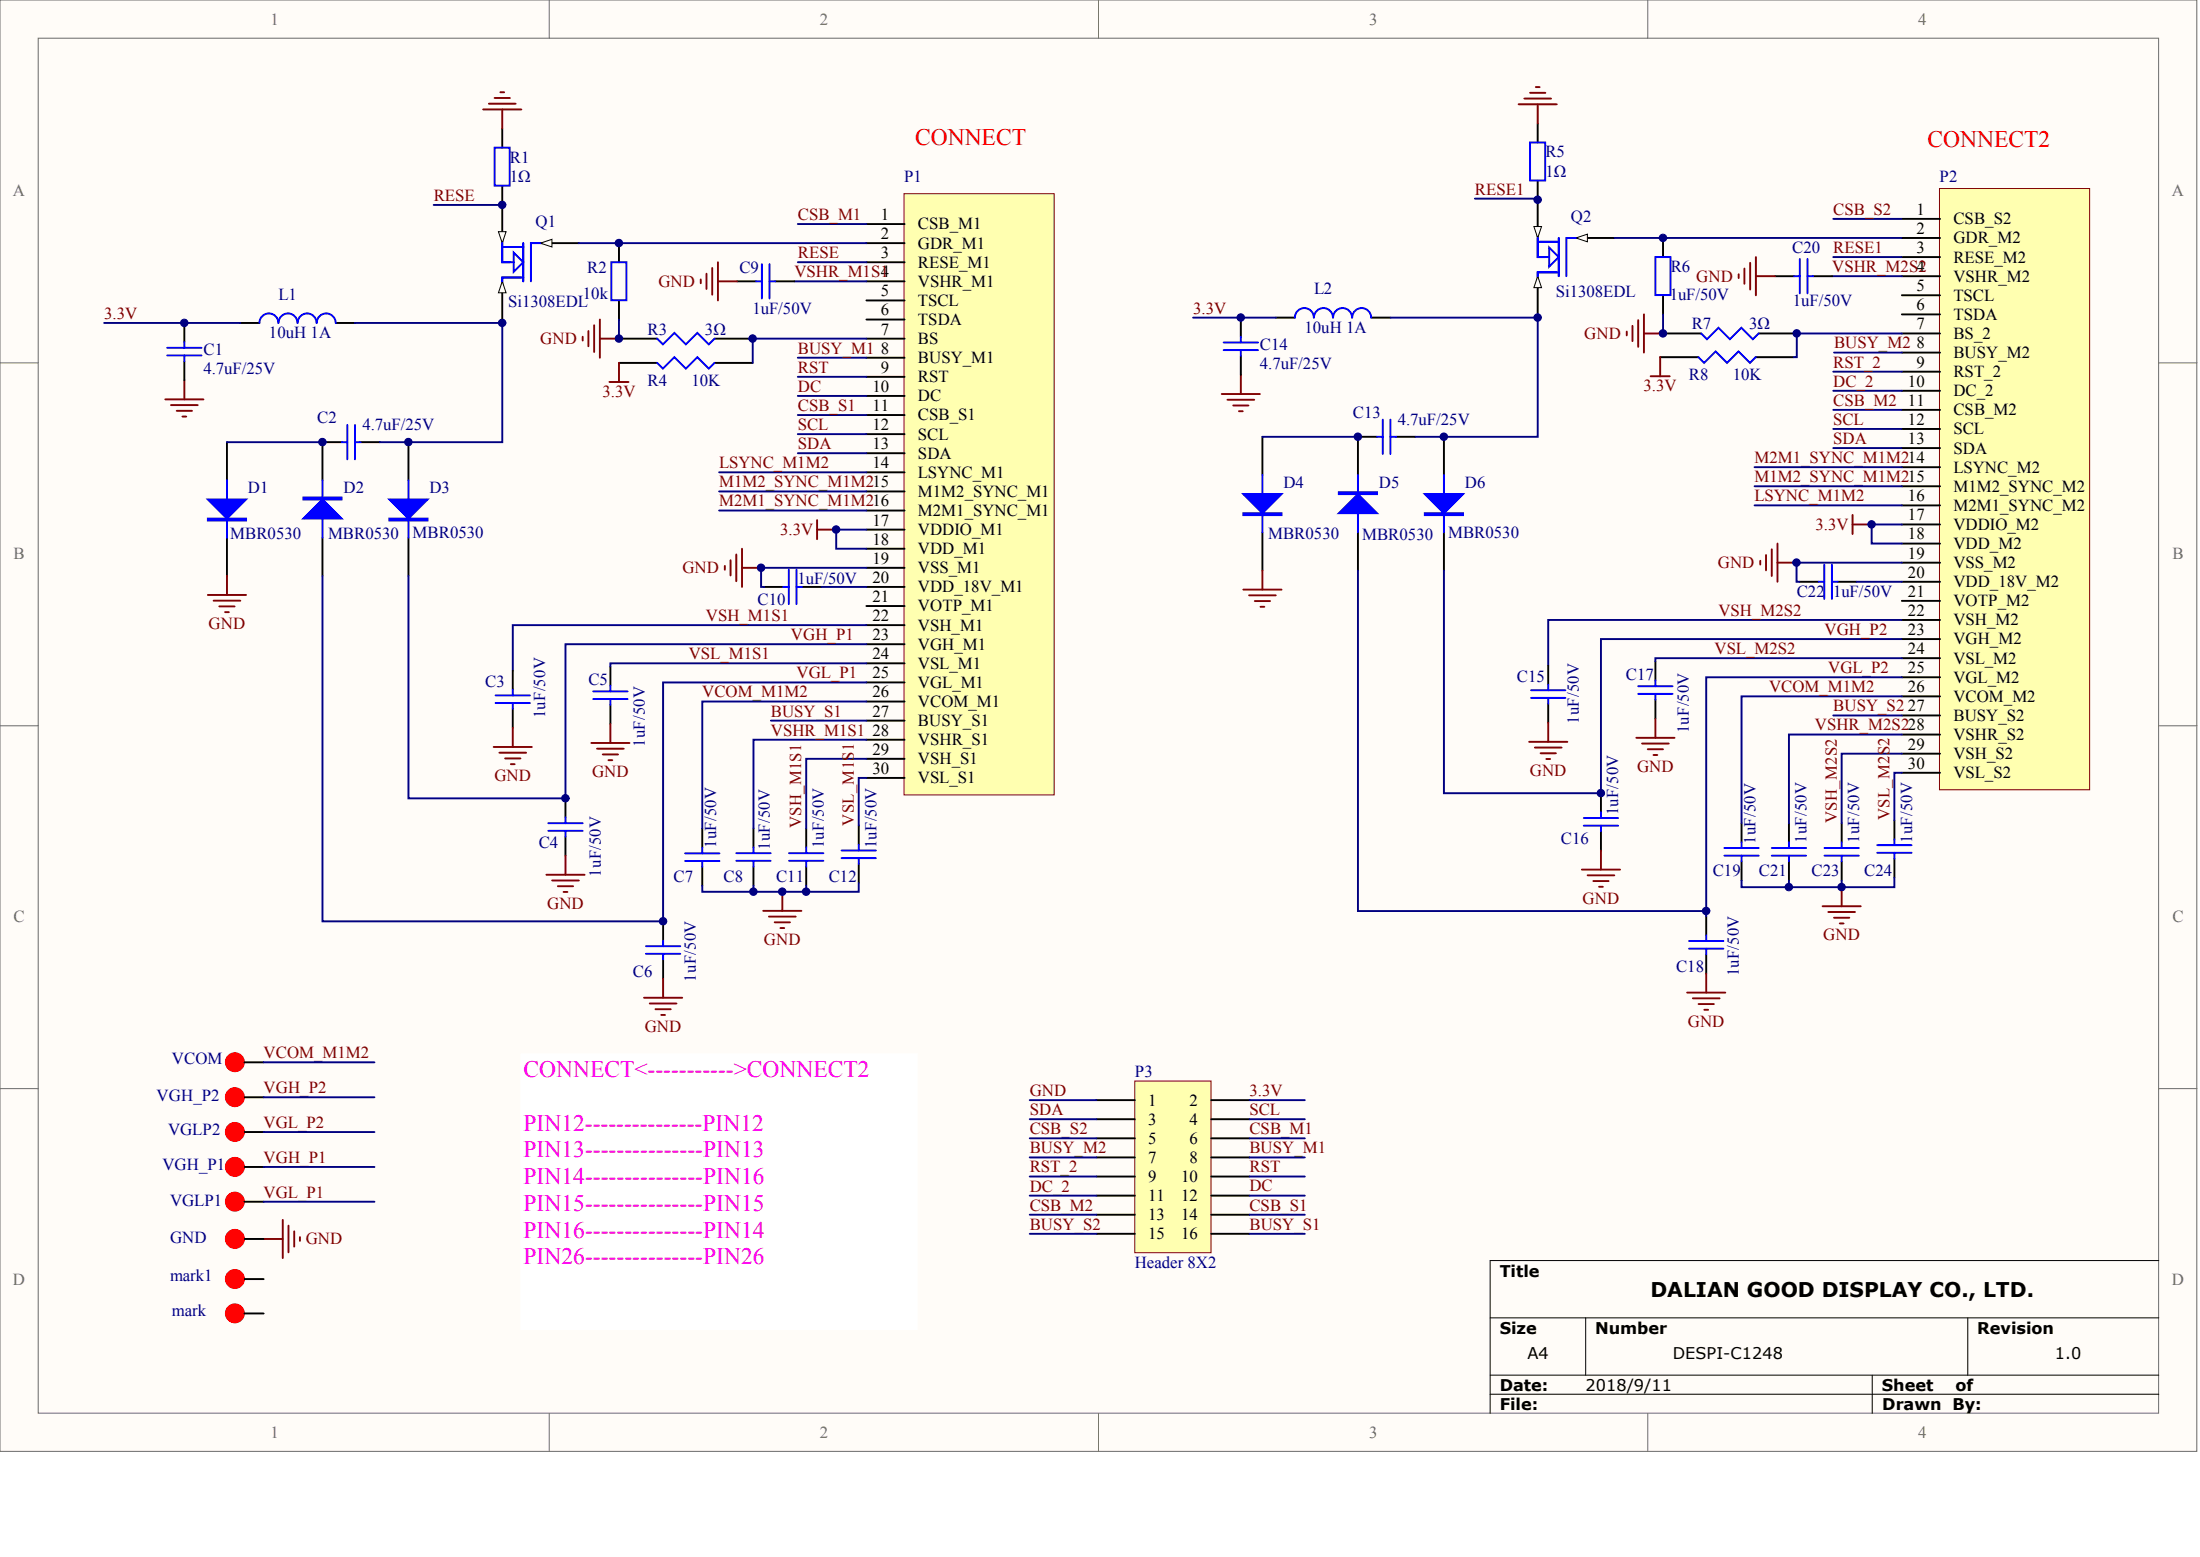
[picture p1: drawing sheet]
<svg xmlns="http://www.w3.org/2000/svg" width="840mm" height="594mm" viewBox="0 0 840 594" stroke-linecap="round" stroke-linejoin="round" font-family="sans-serif">
<g fill="#fffcf8" stroke="#696969" stroke-width=".38">
<path d="M0 0h838.4v553.8h-838.4z"/>
<path d="M14.6 14.6h809.2v524.6h-809.2z"/>
</g>
<path d="M209.6 0v14.6M419.2 0v14.6M628.9 0v14.6M0 138.5h14.6M823.9 138.5h14.6M0 276.9h14.6M823.9 276.9h14.6M0 415.4h14.6M823.9 415.4h14.6M209.6 539.3v14.5M419.2 539.3v14.5M628.9 539.3v14.5" fill="none" stroke="#696969" stroke-width=".38"/>
<path d="M823.9 481h-255.2v58.3M568.7 502.8h255.2M605.2 502.8v21.9M751 502.8v21.9M568.7 524.7h255.2M568.7 532h255.2M714.5 524.7v14.6" fill="none" stroke="#000" stroke-width=".38"/>
<path d="M345 73.9h57.3v229.4h-57.3z" fill="#ffffb0" stroke="#800000" stroke-width=".38"/>
<g fill="none" stroke="#000" stroke-width=".73">
<path d="M330.6 85.5h14.6M330.6 92.8h14.6M330.6 100.1h14.6M330.6 107.3h14.6M330.6 114.6h14.6M330.6 121.9h14.6M330.6 129.2h14.6M330.6 136.5h14.6M330.6 143.8h14.6M330.6 151.1h14.6M330.6 158.4h14.6M330.6 165.6h14.6"/>
<path d="M330.6 172.9h14.6M330.6 180.2h14.6M330.6 187.5h14.6M330.6 194.8h14.6M330.6 202.1h14.6M330.6 209.4h14.6M330.6 216.7h14.6M330.6 223.9h14.6M330.6 231.2h14.6M330.6 238.5h14.6M330.6 245.8h14.6M330.6 253.1h14.6"/>
<path d="M330.6 260.4h14.6M330.6 267.7h14.6M330.6 275h14.6M330.6 282.2h14.6M330.6 289.5h14.6M330.6 296.8h14.6"/>
</g>
<path d="M740.2 71.9h57.3v229.4h-57.3z" fill="#ffffb0" stroke="#800000" stroke-width=".38"/>
<g fill="none" stroke="#000" stroke-width=".73">
<path d="M206.3 92.8h14.5M725.8 83.5h14.6M725.8 90.8h14.6M725.8 98.1h14.6M725.8 105.4h14.6M725.8 112.7h14.6M725.8 120h14.6M725.8 127.2h14.6M725.8 134.5h14.6M725.8 141.8h14.6M725.8 149.1h14.6M725.8 156.4h14.6"/>
<path d="M725.8 163.7h14.6M725.8 171h14.6M725.8 178.3h14.6M725.8 185.5h14.6M725.8 192.8h14.6M725.8 200.1h14.6M725.8 207.4h14.6M725.8 214.7h14.6M725.8 222h14.6M725.8 229.3h14.6M725.8 236.6h14.6M725.8 243.8h14.6"/>
<path d="M725.8 251.1h14.6M725.8 258.4h14.6M725.8 265.7h14.6M725.8 273h14.6M725.8 280.3h14.6M725.8 287.6h14.6M725.8 294.9h14.6"/>
</g>
<path d="M206.3 92.8l4.3-1.5v2.9z" fill="#fffcf8" stroke="#000" stroke-width=".38"/>
<path d="M191.7 107.3v14.6" fill="none" stroke="#000" stroke-width=".73"/>
<path d="M191.7 107.3l1.4 4.4h-2.9z" fill="#fffcf8" stroke="#000" stroke-width=".38"/>
<path d="M191.7 78.2v14.6" fill="none" stroke="#000" stroke-width=".73"/>
<path d="M190.2 88.4h2.9l-1.4 4.4z" fill="#fffcf8" stroke="#000" stroke-width=".38"/>
<g fill="none" stroke="#00f" stroke-width=".73">
<path d="M188.8 56.3h5.7v14.5h-5.7zM191.7 94.2h8M196.1 96.4l3.6 3.7-3.6 3.6zM199.7 92.8v14.5M206.3 92.8h-3.7v14.5M194.6 100.1h-2.9v-7.3v7.3h4.4M199 105.9h-7.3v1.4v-1.4h8M233.3 100.1h5.8v14.5h-5.8zM288.6 107.3h2.2M290.8 100.8v13.1M293.7 107.3h2.2M293.7 100.8v13.1"/>
<path d="M63.8 135.6h13.1M63.8 132.7h13.1M70.4 130.5v2.2M70.4 135.6v2.2M106.2 123.2a3.6 3.6 0 0 0-3.6-3.6 3.6 3.6 0 0 0-3.6 3.6M113.5 123.2a3.6 3.6 0 0 0-3.6-3.6 3.6 3.6 0 0 0-3.6 3.6M120.8 123.2a3.6 3.6 0 0 0-3.6-3.6 3.6 3.6 0 0 0-3.6 3.6M128.1 123.2a3.6 3.6 0 0 0-3.6-3.6 3.6 3.6 0 0 0-3.6 3.6M130.4 168.7h2.2M132.6 162.1v13.2M135.5 168.7h2.2M135.5 162.1v13.2"/>
<path d="M86.6 183.3v21.8M123.1 183.3v21.8M155.9 183.3v21.8M301 217.4v13.1M304 217.4v13.1M298.9 223.9h2.1M304 223.9h2.2M189.1 265.3h13.2M189.1 268.3h13.2M195.7 263.2v2.1M195.7 268.3v2.1M226.4 263.8h13.1"/>
<path d="M226.4 266.7h13.1M232.9 261.6v2.2M232.9 266.7v2.2M209.3 314.1h13.1M209.3 317h13.1M215.8 311.9v2.2M215.8 317v2.2M261.5 325.6h13.1M261.5 328.5h13.1M268 323.4v2.2M268 328.5v2.2M281 325.5h13.1"/>
<path d="M281 328.4h13.1M287.6 323.3v2.2M287.6 328.4v2.2M301.1 325.5h13.1M301.1 328.4h13.1M307.7 323.3v2.2M307.7 328.4v2.2M321.2 324.5h13.1M321.2 327.4h13.1M327.7 322.3v2.2M327.7 327.4v2.2M253.1 358.8v2.2"/>
<path d="M246.5 361h13.1M246.5 363.9h13.1M253.1 363.9v2.2"/>
</g>
<g fill="none" stroke="#000" stroke-width=".73">
<path d="M191.7 49v7.3M191.7 70.9v7.3M236.2 92.8v7.3M601.4 90.8h14.6M236.2 114.6v7.3M281.3 107.3h7.3M295.9 107.3h7.3M70.4 123.2v7.3M70.4 137.8v7.3M91.7 123.2h7.3M128.2 123.2h7.3M86.6 168.7v14.6"/>
<path d="M130.4 168.7h-7.3v14.6M137.7 168.7h7.2M155.9 168.7v14.6M86.6 205.1v14.6M123.1 205.1v14.6M155.9 205.1v14.6M291.6 223.9h7.3M306.2 223.9h7.2M195.7 255.9v7.3M232.9 254.3v7.3M195.7 270.4v7.3M232.9 268.9v7.3"/>
<path d="M215.8 304.6v7.3M215.8 319.2v7.3M268 316.1v7.3M287.6 316.1v7.2M307.7 316.1v7.2M327.7 315v7.3M268 330.7v7.3M287.6 330.6v7.3M307.7 330.6v7.3M327.7 329.6v7.3M253.1 351.5v7.3M253.1 366.1v7.3"/>
</g>
<g fill="none" stroke="#000080" stroke-width=".73">
<path d="M304.5 85.5h26.1M303.2 107.3h27.4M304.5 100.1h26.1M304.5 136.5h26.1M304.5 158.4h26.1M304.5 151.1h26.1M304.5 143.8h26.1M86.6 168.7h36.5M304.5 172.9h26.1M304.5 165.6h26.1M123.1 219.7v131.8h130v-91.1h77.5M155.9 219.7v84.9h59.9v-58.8h114.8"/>
<path d="M330.6 202.1h-11.5v7.3h11.5M330.6 216.7h-40.1v7.2h1.1M313.4 223.9h17.2M330.6 238.5h-134.9v17.4M330.6 253.1h-97.7v1.2M330.6 296.8h-2.9v18.2M330.6 289.5h-22.9v26.6M330.6 282.2h-43v33.9"/>
</g>
<g fill="none" stroke="#800000" stroke-width=".73">
<path d="M222.4 128.5v1.4M224.6 126.3v5.8M226.8 124.1v10.2M228.9 129.2h7.3M228.9 121.9v14.6M63.1 152.4h14.5M65.3 154.6h10.2M67.4 156.8h5.9M69.6 158.9h1.5M70.4 145.1v7.3M86.6 219.7v7.3M276.6 215.9v1.5"/>
<path d="M278.8 213.7v5.9M281 211.6v10.2M283.2 209.4v14.5M283.2 216.7h7.3M79.3 227h14.6M81.5 229.2h10.2M83.7 231.4h5.8M85.9 233.6h1.4M195.7 277.7v7.3M232.9 276.2v7.3M188.4 285h14.6M190.6 287.2h10.2"/>
<path d="M192.8 289.4h5.8M195 291.6h1.4M225.7 283.5h14.5M227.8 285.7h10.3M230 287.9h5.9M232.2 290h1.5M208.5 333.8h14.6M210.7 336h10.2M212.9 338.1h5.8M215.8 326.5v7.3M215.1 340.3h1.4M291.3 347.5h14.6"/>
<path d="M293.5 349.7h10.2M295.7 351.9h5.8M297.8 354.1h1.5M298.6 340.3v7.2M253.1 373.4v7.3M245.8 380.7h14.6M248 382.9h10.2M250.2 385.1h5.8M252.3 387.3h1.5"/>
</g>
<g fill="#00f" stroke="#00f" stroke-width=".73">
<path d="M79.3 190.6h14.6l-7.3 7.3z"/>
<path d="M115.8 197.9l7.3-7.3 7.3 7.3z"/>
<path d="M148.6 190.6h14.6l-7.3 7.3z"/>
<path d="M79.3 197.9h14.6v.7h-14.6z" fill-rule="evenodd"/>
<path d="M115.8 189.8h14.6v.8h-14.6z" fill-rule="evenodd"/>
<path d="M148.6 197.9h14.6v.7h-14.6z" fill-rule="evenodd"/>
</g>
<path d="M601.4 90.8l4.4-1.5v3z" fill="#fffcf8" stroke="#000" stroke-width=".38"/>
<path d="M586.9 105.4v14.6" fill="none" stroke="#000" stroke-width=".73"/>
<path d="M586.9 105.4l1.4 4.4h-2.9z" fill="#fffcf8" stroke="#000" stroke-width=".38"/>
<path d="M586.9 76.2v14.6" fill="none" stroke="#000" stroke-width=".73"/>
<path d="M585.4 86.4h2.9l-1.4 4.4z" fill="#fffcf8" stroke="#000" stroke-width=".38"/>
<g fill="none" stroke="#00f" stroke-width=".73">
<path d="M583.9 54.4h5.8v14.5h-5.8zM586.9 92.3h8M589.8 98.1h-2.9v-7.3v7.3h4.3M591.2 94.4l3.7 3.7-3.7 3.6zM594.9 90.8v14.6M601.4 90.8h-3.6v14.6M631.8 98.1h5.7v14.5h-5.7zM686.9 98.8v13.1M689.8 98.8v13.1M594.1 103.9h-7.2v1.5v-1.5h8M684.7 105.4h2.2M689.8 105.4h2.2"/>
<path d="M467 133.6h13.1M467 130.7h13.1M473.6 128.5v2.2M473.6 133.6v2.2M501.4 121.2a3.6 3.6 0 0 0-3.6-3.7 3.6 3.6 0 0 0-3.6 3.7M516 121.2a3.6 3.6 0 0 0-3.7-3.6 3.6 3.6 0 0 0-3.6 3.6 3.6 3.6 0 0 0-3.6-3.7 3.6 3.6 0 0 0-3.6 3.7M523.3 121.2a3.6 3.6 0 0 0-3.6-3.7 3.6 3.6 0 0 0-3.6 3.7M525.5 166.7h2.2M527.7 160.1v13.1M530.6 166.7h2.2M530.6 160.1v13.1M481.8 181.2v21.9"/>
<path d="M518.2 181.2v21.9M551.1 181.2v21.9M696.2 215.4v13.1M699.1 215.4v13.1M694 222h2.2M699.1 222h2.2M631.8 259.7v2.1M584.3 263.4h13.1M584.3 266.3h13.1M590.9 261.2v2.2M590.9 266.3v2.2M625.2 261.8h13.1"/>
<path d="M625.2 264.8h13.1M631.8 264.8v2.1M604.4 312.1h13.2M604.4 315h13.2M611 309.9v2.2M611 315v2.2M658.1 323.6h13.1M658.1 326.5h13.1M664.7 321.4v2.2M664.7 326.5v2.2M676.2 323.6h13.1M676.2 326.5h13.1"/>
<path d="M682.7 321.4v2.2M682.7 326.5v2.2M696.3 323.6h13.1M696.3 326.5h13.1M702.9 321.4v2.2M702.9 326.5v2.2M716.4 322.5h13.1M716.4 325.4h13.1M723 320.3v2.2M723 325.4v2.2M644.6 359.1h13.1M651.2 356.9v2.2"/>
<path d="M644.6 362h13.1M651.2 362v2.2"/>
</g>
<g fill="none" stroke="#000" stroke-width=".73">
<path d="M586.9 47.1v7.3M586.9 68.9v7.3M634.7 90.8v7.3M634.7 112.7v7.3M677.4 105.4h7.3M692 105.4h7.3M473.6 121.2v7.3M473.6 135.8v7.3M486.9 121.2h7.3M523.4 121.2h7.2M481.8 166.7v14.5M525.5 166.7h-7.3v14.5"/>
<path d="M532.8 166.7h7.3M551.1 166.7v14.5M481.8 203.1v14.6M518.2 203.1v14.6M551.1 203.1v14.6M686.7 222h7.3M701.3 222h7.3M590.9 253.9v7.3M631.8 252.4v7.3M590.9 268.5v7.3M631.8 266.9v7.3M611 302.6v7.3"/>
<path d="M611 317.2v7.3M664.7 314.1v7.3M682.7 314.1v7.3M702.9 314.1v7.3M723 313v7.3M664.7 328.7v7.3M682.7 328.7v7.3M702.9 328.7v7.3M723 327.6v7.3M651.2 349.6v7.3M651.2 364.2v7.2"/>
</g>
<g fill="none" stroke="#000080" stroke-width=".73">
<path d="M616 90.8h109.8M699.6 83.5h26.2M699.6 98.1h26.2M586.9 120v1.2M699.3 105.4h26.5M135.5 123.2h56.2M191.7 121.9v46.8h-46.8M455.3 121.2h31.6M699.6 156.4h26.2M699.6 149.1h26.2M699.6 141.8h26.2M481.8 166.7h36.4"/>
<path d="M669.6 178.3h56.2M699.6 171h26.2M699.6 163.7h26.2M274.4 194.8h56.2M274.4 187.5h56.2M274.4 180.2h56.2M669.6 185.5h56.2M669.6 192.8h56.2M551.1 217.7v84.9h59.9v-58.8h114.8M725.8 214.7h-40.2v7.3h1.1M725.8 200.1h-11.5v7.3h11.5M708.6 222h17.2"/>
<path d="M725.8 236.6h-134.9v17.3M725.8 251.1h-94v1.3M294.2 275h36.4M330.6 267.7h-62.6v48.4M699.6 273h26.2M725.8 265.7h-61.1v48.4M725.8 294.9h-2.8v18.1M725.8 287.6h-22.9v26.5M725.8 280.3h-43.1v33.8M268 338v2.3h19.6M327.7 336.9v3.4h-20v-2.4M664.7 336v2.5h18"/>
<path d="M723 334.9v3.6h-20.1"/>
</g>
<g fill="none" stroke="#800000" stroke-width=".73">
<path d="M186.6 39.6h10.2M188.8 37.4h5.8M191 35.2h1.4M579.6 39.8h14.5M581.8 37.6h10.2M583.9 35.4h5.9M586.1 33.2h1.5M586.9 39.8v7.3M184.4 41.8h14.6M191.7 41.8v7.2M627.4 120v14.5M620.8 126.5v1.5"/>
<path d="M623 124.3v5.9M625.2 122.1v10.2M627.4 127.2h7.3M466.3 150.3h14.5M468.4 152.5h10.3M470.6 154.7h5.9M472.8 156.9h1.5M473.6 143.1v7.2M311.8 198.4v7.3M707 196.5v7.3M311.8 202.1h7.3M481.8 217.7v7.3"/>
<path d="M671.8 214v1.4M674 211.8v5.8M676.2 209.6v10.2M678.4 207.4v14.6M678.4 214.7h7.2M707 200.1h7.3M474.5 225h14.6M476.7 227.2h10.2M478.9 229.3h5.8M481.1 231.5h1.4M590.9 275.8v7.2M631.8 274.2v7.3"/>
<path d="M583.6 283h14.6M585.8 285.2h10.2M587.9 287.4h5.9M590.1 289.6h1.5M624.5 281.5h14.6M626.7 283.7h10.2M628.9 285.9h5.8M631 288.1h1.5M603.7 331.8h14.6M605.9 334h10.2M608.1 336.2h5.8M610.3 338.4h1.4"/>
<path d="M611 324.5v7.3M702.9 338.5v7.3M695.6 345.8h14.5M697.8 348h10.2M699.9 350.2h5.9M702.1 352.3h1.5M643.9 378.7h14.6M651.2 371.4v7.3M646.1 380.9h10.2M648.2 383.1h5.9M650.4 385.3h1.5"/>
</g>
<g fill="#00f" stroke="#00f" stroke-width=".73">
<path d="M474.5 188.5h14.6l-7.3 7.3z"/>
<path d="M511 195.8l7.2-7.3 7.3 7.3z"/>
<path d="M543.8 188.5h14.5l-7.2 7.3z"/>
<path d="M474.5 195.8h14.6v.7h-14.6z" fill-rule="evenodd"/>
<path d="M511 187.8h14.5v.7h-14.5z" fill-rule="evenodd"/>
<path d="M543.8 195.8h14.5v.7h-14.5z" fill-rule="evenodd"/>
</g>
<path d="M433.1 412.5h29.1v65.5h-29.1z" fill="#ffffb0" stroke="#800000" stroke-width=".38"/>
<g fill="none" stroke="#000" stroke-width=".73">
<path d="M236.2 138.5h14.6M236.2 129.2h14.6M272.7 138.5h14.6M272.7 129.2h14.6M633.6 136.3h14.6M634.7 127.2h14.6M670 136.3h14.6M671.1 127.2h14.6M93.3 418.7h7.3M93.3 405.3h7.3M418.5 419.8h14.6M462.3 419.8h14.5"/>
<path d="M93.3 431.9h7.3M418.5 427h14.6M418.5 434.3h14.6M462.3 427h14.5M462.3 434.3h14.5M93.3 445.3h7.3M93.3 458.5h7.3M418.5 441.6h14.6M418.5 448.9h14.6M418.5 456.2h14.6M462.3 441.6h14.5M462.3 448.9h14.5"/>
<path d="M462.3 456.2h14.5M93.3 472.7h7.3M418.5 463.5h14.6M418.5 470.8h14.6M462.3 463.5h14.5M462.3 470.8h14.5M93.3 488h7.3M93.3 501.2h7.3"/>
</g>
<g fill="none" stroke="#000080" stroke-width=".73">
<path d="M165.5 78.2h26.2M562.9 75.8h24v.4M220.8 92.8h109.8M634.7 120v7.2M39.7 123.2h52M236.2 121.9v7.3M330.6 129.2h-43.3v9.3M530.6 121.2h56.3v45.5h-46.8M699.9 134.5h25.9M725.8 127.2h-40.1v9.1h-1.1M518.2 217.7v129.9h133M725.8 258.4h-74.6v91.2"/>
<path d="M287.6 337.9v2.4h20.1M682.7 336v2.5h20.2v-2.5M100.6 405.3h42.3M100.6 418.7h42.3M393 419.8h25.5M476.8 419.8h21.2M100.6 431.9h42.3M393 427h25.5M393 434.3h25.5M476.8 427h21.2M476.8 434.3h21.2M100.6 445.3h42.3"/>
<path d="M100.6 458.5h42.3M393 441.6h25.5M393 448.9h25.5M393 456.2h25.5M476.8 441.6h21.2M476.8 448.9h21.2M476.8 456.2h21.2M393 463.5h25.5M393 470.8h25.5M476.8 463.5h21.2M476.8 470.8h21.2"/>
</g>
<path d="M199 402.3h150.9v104.8h-150.9z" fill="#fff" stroke="#fff" stroke-width=".73"/>
<path d="M250.8 138.5l2.2 2.2 4.4-4.4 4.3 4.4 4.4-4.4 4.4 4.4 2.2-2.2M250.8 129.2l2.2 2.2 4.4-4.4 4.3 4.4 4.4-4.4 4.4 4.4 2.2-2.2M648.2 136.3l2.2 2.2 4.3-4.4 4.4 4.4 4.4-4.4 4.4 4.4 2.1-2.2M649.3 127.2l2.2 2.2 4.3-4.3 4.4 4.3 4.4-4.3 4.4 4.3 2.1-2.2" fill="none" stroke="#00f" stroke-width=".73"/>
<g fill="none" stroke="#800000" stroke-width=".73">
<path d="M670.1 98.1v14.6M267.4 106.6v1.5M269.6 104.4v5.9M271.8 102.2v10.2M274 107.3h7.3M274 100.1v14.5M663.6 104.7v1.4M665.7 102.5v5.8M667.9 100.3v10.2M670.1 105.4h7.3M236.2 138.5v7.3M633.6 136.3v7.3"/>
<path d="M232.6 145.8h7.3M629.9 143.6h7.3M100.6 472.7h7.3M107.9 465.5v14.5M110.1 467.6v10.2M112.3 469.8v5.9M114.5 472v1.5"/>
</g>
<g fill="#f00" stroke="#f00" stroke-width=".38">
<circle cx="89.6" cy="488" r="3.6"/>
<circle cx="89.6" cy="501.1" r="3.6"/>
<circle cx="89.6" cy="445.2" r="3.6"/>
<circle cx="89.6" cy="418.6" r="3.6"/>
<circle cx="89.6" cy="458.5" r="3.6"/>
<circle cx="89.6" cy="431.9" r="3.6"/>
<circle cx="89.6" cy="405.3" r="3.6"/>
<circle cx="89.6" cy="472.7" r="3.6"/>
</g>
<g fill="#000080" stroke="#000080" stroke-width=".38">
<circle cx="70.3" cy="123.2" r="1.42"/>
<circle cx="123" cy="168.7" r="1.42"/>
<circle cx="155.8" cy="168.7" r="1.42"/>
<circle cx="191.6" cy="123.2" r="1.42"/>
<circle cx="191.6" cy="78.2" r="1.42"/>
<circle cx="215.8" cy="304.6" r="1.42"/>
<circle cx="236.2" cy="129.2" r="1.42"/>
<circle cx="236.2" cy="92.7" r="1.42"/>
<circle cx="253" cy="351.5" r="1.42"/>
<circle cx="287.2" cy="129.2" r="1.42"/>
<circle cx="287.5" cy="340.2" r="1.42"/>
<circle cx="290.4" cy="216.6" r="1.42"/>
<circle cx="298.5" cy="340.2" r="1.42"/>
<circle cx="307.6" cy="340.2" r="1.42"/>
<circle cx="319.1" cy="202" r="1.42"/>
<circle cx="473.5" cy="121.2" r="1.42"/>
<circle cx="518.2" cy="166.6" r="1.42"/>
<circle cx="551" cy="166.6" r="1.42"/>
<circle cx="586.8" cy="121.2" r="1.42"/>
<circle cx="586.8" cy="76.2" r="1.42"/>
<circle cx="611" cy="302.6" r="1.42"/>
<circle cx="634.6" cy="127.2" r="1.42"/>
<circle cx="634.6" cy="90.8" r="1.42"/>
<circle cx="651.1" cy="347.6" r="1.42"/>
<circle cx="682.7" cy="338.5" r="1.42"/>
<circle cx="685.6" cy="214.7" r="1.42"/>
<circle cx="685.7" cy="127.2" r="1.42"/>
<circle cx="702.8" cy="338.5" r="1.42"/>
<circle cx="714.3" cy="200.1" r="1.42"/>
</g>
<g font-size="9" fill="#f00">
<text x="349.2" y="55.4">CONNECT</text>
<text x="735.7" y="56.1">CONNECT2</text>
</g>
<g font-size="9" fill="#f0f">
<text x="199.8" y="411">CONNECT&lt;-----------&gt;CONNECT2</text>
<text x="199.8" y="431.4">PIN12---------------PIN12</text>
<text x="199.8" y="441.6">PIN13---------------PIN13</text>
<text x="199.8" y="451.8">PIN14---------------PIN16</text>
<text x="199.8" y="462">PIN15---------------PIN15</text>
<text x="199.8" y="472.2">PIN16---------------PIN14</text>
<text x="199.8" y="482.4">PIN26---------------PIN26</text>
</g>
<text font-size="7.8" x="629.9" y="494.8">DALIAN GOOD DISPLAY CO., LTD.</text>
<g font-size="6.4" fill="#696969">
<text x="103.2" y="9.4">1</text>
<text x="312.9" y="9.4">2</text>
<text x="522.5" y="9.4">3</text>
<text x="732.1" y="9.4">4</text>
<text x="5" y="74.9">A</text>
<text x="828.8" y="74.9">A</text>
<text x="5.2" y="213.4">B</text>
<text x="829.1" y="213.4">B</text>
<text x="5.2" y="351.9">C</text>
<text x="829.1" y="351.9">C</text>
<text x="5" y="490.3">D</text>
<text x="828.8" y="490.3">D</text>
<text x="103.2" y="548.6">1</text>
<text x="312.9" y="548.6">2</text>
<text x="522.5" y="548.6">3</text>
<text x="732.1" y="548.6">4</text>
</g>
<g font-size="6.4" fill="#000080">
<text x="194.6" y="62.1">R1</text>
<text x="589.8" y="60.1">R5</text>
<text x="194.6" y="69.3">1Ω</text>
<text x="345" y="69.6">P1</text>
<text x="589.8" y="67.4">1Ω</text>
<text x="740.2" y="69.4">P2</text>
<text x="204.4" y="86.8">Q1</text>
<text x="599.5" y="84.8">Q2</text>
<text x="684" y="96.5">C20</text>
<text x="224.1" y="104">R2</text>
<text x="282.2" y="104.1">C9</text>
<text x="637.6" y="103.8">R6</text>
<text x="222.4" y="113.9">10k</text>
<text x="501.5" y="112.3">L2</text>
<text x="593.8" y="113.5">Si1308EDL</text>
<text x="106.3" y="114.4">L1</text>
<text x="193.9" y="117.2">Si1308EDL</text>
<text x="287.2" y="119.6">1uF/50V</text>
<text x="637.2" y="114.3">1uF/50V</text>
<text x="684.3" y="116.8">1uF/50V</text>
<text x="645.6" y="125.7">R7</text>
<text x="667.5" y="125.7">3Ω</text>
<text x="102.7" y="128.9">10uH 1A</text>
<text x="247.2" y="127.6">R3</text>
<text x="269" y="127.6">3Ω</text>
<text x="497.8" y="126.9">10uH 1A</text>
<text x="77.6" y="135.5">C1</text>
<text x="480.8" y="133.5">C14</text>
<text x="77.6" y="142.8">4.7uF/25V</text>
<text x="480.8" y="140.8">4.7uF/25V</text>
<text x="247.2" y="147.1">R4</text>
<text x="263.9" y="147.1">10K</text>
<text x="644.5" y="144.9">R8</text>
<text x="661.3" y="144.9">10K</text>
<text x="121.1" y="161.4">C2</text>
<text x="516.3" y="159.4">C13</text>
<text x="138.3" y="164.2">4.7uF/25V</text>
<text x="533.5" y="162.3">4.7uF/25V</text>
<text x="94.6" y="188.3">D1</text>
<text x="131.1" y="188.3">D2</text>
<text x="163.9" y="188.3">D3</text>
<text x="489.8" y="186.2">D4</text>
<text x="526.3" y="186.2">D5</text>
<text x="559.1" y="186.2">D6</text>
<text x="87.9" y="205.8">MBR0530</text>
<text x="125.2" y="205.8">MBR0530</text>
<text x="157.5" y="205.4">MBR0530</text>
<text x="484" y="205.8">MBR0530</text>
<text x="519.9" y="206.1">MBR0530</text>
<text x="552.7" y="205.4">MBR0530</text>
<text x="304.4" y="222.8">1uF/50V</text>
<text x="685.7" y="227.9">C22</text>
<text x="699.6" y="227.9">1uF/50V</text>
<text x="289.1" y="230.8">C10</text>
<text x="185.2" y="262.2">C3</text>
<text x="224.6" y="261.5">C5</text>
<text x="578.9" y="260">C15</text>
<text x="620.5" y="259.3">C17</text>
<text x="205.6" y="323.4">C4</text>
<text x="595.7" y="322">C16</text>
<text x="653.6" y="334.3">C19</text>
<text x="671.3" y="334.4">C21</text>
<text x="691.3" y="334.4">C23</text>
<text x="711.5" y="334.4">C24</text>
<text x="257" y="336.5">C7</text>
<text x="276.1" y="336.3">C8</text>
<text x="296.2" y="336.3">C11</text>
<text x="316.3" y="336.3">C12</text>
<text x="639.6" y="371">C18</text>
<text x="241.6" y="372.9">C6</text>
<text x="65.6" y="406.2">VCOM</text>
<text x="433.1" y="410.9">P3</text>
<text x="59.8" y="420">VGH_P2</text>
<text x="64.2" y="433.1">VGLP2</text>
<text x="62" y="446.2">VGH_P1</text>
<text x="64.9" y="460.1">VGLP1</text>
<text x="64.9" y="474.3">GND</text>
<text x="433.1" y="483.8">Header 8X2</text>
<text x="64.9" y="488.7">mark1</text>
<text x="65.6" y="502">mark</text>
</g>
<g font-size="6.4" fill="#800000">
<text x="165.5" y="76.6">RESE</text>
<text x="562.9" y="74.2">RESE1</text>
<text x="304.5" y="83.9">CSB_M1</text>
<text x="699.6" y="81.9">CSB_S2</text>
<text x="304.5" y="98.5">RESE</text>
<text x="699.6" y="96.5">RESE1</text>
<text x="303.2" y="105.8">VSHR_M1S1</text>
<text x="647.4" y="107.5">GND</text>
<text x="699.3" y="103.8">VSHR_M2S2</text>
<text x="251.2" y="109.4">GND</text>
<text x="455.3" y="119.6">3.3V</text>
<text x="39.7" y="121.7">3.3V</text>
<text x="206.2" y="131.3">GND</text>
<text x="604.6" y="129.3">GND</text>
<text x="304.5" y="134.9">BUSY_M1</text>
<text x="699.9" y="133">BUSY_M2</text>
<text x="304.5" y="142.2">RST</text>
<text x="699.6" y="140.2">RST_2</text>
<text x="304.5" y="149.5">DC</text>
<text x="627.2" y="149.3">3.3V</text>
<text x="699.6" y="147.5">DC_2</text>
<text x="229.9" y="151.5">3.3V</text>
<text x="699.6" y="154.8">CSB_M2</text>
<text x="304.5" y="156.8">CSB_S1</text>
<text x="304.5" y="164.1">SCL</text>
<text x="699.6" y="162.1">SCL</text>
<text x="304.5" y="171.4">SDA</text>
<text x="699.6" y="169.4">SDA</text>
<text x="274.4" y="178.6">LSYNC_M1M2</text>
<text x="669.6" y="176.7">M2M1_SYNC_M1M214</text>
<text x="274.4" y="185.9">M1M2_SYNC_M1M215</text>
<text x="669.6" y="184">M1M2_SYNC_M1M215</text>
<text x="669.6" y="191.3">LSYNC_M1M2</text>
<text x="274.4" y="193.2">M2M1_SYNC_M1M216</text>
<text x="692.9" y="202.2">3.3V</text>
<text x="297.7" y="204.2">3.3V</text>
<text x="260.4" y="218.7">GND</text>
<text x="655.6" y="216.8">GND</text>
<text x="269.4" y="237">VSH_M1S1</text>
<text x="655.8" y="235">VSH_M2S2</text>
<text x="79.6" y="240">GND</text>
<text x="301.8" y="244.2">VGH_P1</text>
<text x="696.3" y="242.3">VGH_P2</text>
<text x="262.9" y="251.5">VSL_M1S1</text>
<text x="654.4" y="249.6">VSL_M2S2</text>
<text x="697.7" y="256.8">VGL_P2</text>
<text x="304" y="258.8">VGL_P1</text>
<text x="268" y="266.1">VCOM_M1M2</text>
<text x="675.1" y="264.1">VCOM_M1M2</text>
<text x="294.2" y="273.4">BUSY_S1</text>
<text x="699.6" y="271.4">BUSY_S2</text>
<text x="294.2" y="280.7">VSHR_M1S1</text>
<text x="692.6" y="278.7">VSHR_M2S228</text>
<text x="188.7" y="298">GND</text>
<text x="225.9" y="296.5">GND</text>
<text x="583.9" y="296">GND</text>
<text x="624.8" y="294.5">GND</text>
<text x="208.8" y="346.8">GND</text>
<text x="604" y="344.8">GND</text>
<text x="695.9" y="358.8">GND</text>
<text x="291.6" y="360.5">GND</text>
<text x="246.1" y="393.7">GND</text>
<text x="644.2" y="391.7">GND</text>
<text x="100.6" y="403.8">VCOM_M1M2</text>
<text x="100.6" y="417.1">VGH_P2</text>
<text x="393" y="418.2">GND</text>
<text x="476.8" y="418.2">3.3V</text>
<text x="393" y="425.5">SDA</text>
<text x="476.8" y="425.5">SCL</text>
<text x="100.6" y="430.4">VGL_P2</text>
<text x="393" y="432.8">CSB_S2</text>
<text x="476.8" y="432.8">CSB_M1</text>
<text x="100.6" y="443.7">VGH_P1</text>
<text x="393" y="440.1">BUSY_M2</text>
<text x="476.8" y="440">BUSY_M1</text>
<text x="393" y="447.3">RST_2</text>
<text x="476.8" y="447.3">RST</text>
<text x="393" y="454.6">DC_2</text>
<text x="476.8" y="454.6">DC</text>
<text x="100.6" y="457">VGL_P1</text>
<text x="393" y="461.9">CSB_M2</text>
<text x="476.8" y="461.9">CSB_S1</text>
<text x="393" y="469.2">BUSY_S2</text>
<text x="476.8" y="469.2">BUSY_S1</text>
<text x="116.7" y="474.8">GND</text>
</g>
<g font-size="6.4">
<text x="336.2" y="83.9">1</text>
<text x="731.4" y="81.9">1</text>
<text x="350.3" y="87.6">CSB_M1</text>
<text x="731.4" y="89.2">2</text>
<text x="745.5" y="85.6">CSB_S2</text>
<text x="336.2" y="91.2">2</text>
<text x="350.3" y="94.8">GDR_M1</text>
<text x="745.5" y="92.9">GDR_M2</text>
<text x="336.2" y="98.5">3</text>
<text x="731.4" y="96.5">3</text>
<text x="745.5" y="100.2">RESE_M2</text>
<text x="336.2" y="105.8">4</text>
<text x="350.3" y="102.1">RESE_M1</text>
<text x="731.4" y="103.8">4</text>
<text x="745.5" y="107.5">VSHR_M2</text>
<text x="336.2" y="113.1">5</text>
<text x="350.3" y="109.4">VSHR_M1</text>
<text x="731.4" y="111.1">5</text>
<text x="350.3" y="116.7">TSCL</text>
<text x="731.4" y="118.4">6</text>
<text x="745.5" y="114.7">TSCL</text>
<text x="336.2" y="120.3">6</text>
<text x="350.3" y="124">TSDA</text>
<text x="731.4" y="125.7">7</text>
<text x="745.5" y="122">TSDA</text>
<text x="336.2" y="127.6">7</text>
<text x="350.3" y="131.3">BS</text>
<text x="745.5" y="129.3">BS_2</text>
<text x="336.2" y="134.9">8</text>
<text x="731.4" y="133">8</text>
<text x="745.5" y="136.6">BUSY_M2</text>
<text x="336.2" y="142.2">9</text>
<text x="350.3" y="138.6">BUSY_M1</text>
<text x="731.4" y="140.2">9</text>
<text x="745.5" y="143.9">RST_2</text>
<text x="333" y="149.5">10</text>
<text x="350.3" y="145.9">RST</text>
<text x="728.2" y="147.5">10</text>
<text x="350.3" y="153.1">DC</text>
<text x="728.2" y="154.8">11</text>
<text x="745.5" y="151.2">DC_2</text>
<text x="333" y="156.8">11</text>
<text x="350.3" y="160.4">CSB_S1</text>
<text x="745.5" y="158.5">CSB_M2</text>
<text x="333" y="164.1">12</text>
<text x="350.3" y="167.7">SCL</text>
<text x="728.2" y="162.1">12</text>
<text x="745.5" y="165.7">SCL</text>
<text x="333" y="171.4">13</text>
<text x="728.2" y="169.4">13</text>
<text x="745.5" y="173">SDA</text>
<text x="333" y="178.6">14</text>
<text x="350.3" y="175">SDA</text>
<text x="350.3" y="182.3">LSYNC_M1</text>
<text x="745.5" y="180.3">LSYNC_M2</text>
<text x="350.3" y="189.6">M1M2_SYNC_M1</text>
<text x="728.2" y="191.3">16</text>
<text x="745.5" y="187.6">M1M2_SYNC_M2</text>
<text x="350.3" y="196.9">M2M1_SYNC_M1</text>
<text x="745.5" y="194.9">M2M1_SYNC_M2</text>
<text x="333" y="200.5">17</text>
<text x="728.2" y="198.5">17</text>
<text x="745.5" y="202.2">VDDIO_M2</text>
<text x="333" y="207.8">18</text>
<text x="350.3" y="204.2">VDDIO_M1</text>
<text x="728.2" y="205.8">18</text>
<text x="745.5" y="209.5">VDD_M2</text>
<text x="333" y="215.1">19</text>
<text x="350.3" y="211.4">VDD_M1</text>
<text x="728.2" y="213.1">19</text>
<text x="350.3" y="218.7">VSS_M1</text>
<text x="728.2" y="220.4">20</text>
<text x="745.5" y="216.8">VSS_M2</text>
<text x="333" y="222.4">20</text>
<text x="350.3" y="226">VDD_18V_M1</text>
<text x="728.2" y="227.7">21</text>
<text x="745.5" y="224">VDD_18V_M2</text>
<text x="333" y="229.7">21</text>
<text x="350.3" y="233.3">VOTP_M1</text>
<text x="745.5" y="231.3">VOTP_M2</text>
<text x="333" y="236.9">22</text>
<text x="728.2" y="235">22</text>
<text x="745.5" y="238.6">VSH_M2</text>
<text x="333" y="244.2">23</text>
<text x="350.3" y="240.6">VSH_M1</text>
<text x="728.2" y="242.3">23</text>
<text x="745.5" y="245.9">VGH_M2</text>
<text x="333" y="251.5">24</text>
<text x="350.3" y="247.9">VGH_M1</text>
<text x="728.2" y="249.6">24</text>
<text x="350.3" y="255.2">VSL_M1</text>
<text x="728.2" y="256.8">25</text>
<text x="745.5" y="253.2">VSL_M2</text>
<text x="333" y="258.8">25</text>
<text x="350.3" y="262.5">VGL_M1</text>
<text x="745.5" y="260.5">VGL_M2</text>
<text x="333" y="266.1">26</text>
<text x="350.3" y="269.7">VCOM_M1</text>
<text x="728.2" y="264.1">26</text>
<text x="745.5" y="267.8">VCOM_M2</text>
<text x="333" y="273.4">27</text>
<text x="728.2" y="271.4">27</text>
<text x="745.5" y="275.1">BUSY_S2</text>
<text x="333" y="280.7">28</text>
<text x="350.3" y="277">BUSY_S1</text>
<text x="333" y="288">29</text>
<text x="350.3" y="284.3">VSHR_S1</text>
<text x="728.2" y="286">29</text>
<text x="745.5" y="282.3">VSHR_S2</text>
<text x="350.3" y="291.6">VSH_S1</text>
<text x="728.2" y="293.3">30</text>
<text x="745.5" y="289.6">VSH_S2</text>
<text x="333" y="295.2">30</text>
<text x="350.3" y="298.9">VSL_S1</text>
<text x="745.5" y="296.9">VSL_S2</text>
<text x="438.2" y="421.8">1</text>
<text x="453.9" y="421.8">2</text>
<text x="438.2" y="429.1">3</text>
<text x="453.9" y="429.1">4</text>
<text x="438.2" y="436.4">5</text>
<text x="453.9" y="436.4">6</text>
<text x="438.2" y="443.7">7</text>
<text x="453.9" y="443.7">8</text>
<text x="438.2" y="451">9</text>
<text x="450.7" y="451">10</text>
<text x="438.2" y="458.3">11</text>
<text x="450.7" y="458.3">12</text>
<text x="438.2" y="465.6">13</text>
<text x="450.7" y="465.6">14</text>
<text x="438.2" y="472.8">15</text>
<text x="450.7" y="472.8">16</text>
</g>
<g font-size="6.3" fill="#000080">
<text x="208.1" y="274" transform="rotate(-90 208.1 274)">1uF/50V</text>
<text x="602.6" y="276.2" transform="rotate(-90 602.6 276.2)">1uF/50V</text>
<text x="644.5" y="279.8" transform="rotate(-90 644.5 279.8)">1uF/50V</text>
<text x="246" y="284.9" transform="rotate(-90 246 284.9)">1uF/50V</text>
<text x="617.5" y="311.1" transform="rotate(-90 617.5 311.1)">1uF/50V</text>
<text x="273.4" y="323.5" transform="rotate(-90 273.4 323.5)">1uF/50V</text>
<text x="314.4" y="323.6" transform="rotate(-90 314.4 323.6)">1uF/50V</text>
<text x="334.5" y="323.6" transform="rotate(-90 334.5 323.6)">1uF/50V</text>
<text x="670" y="322" transform="rotate(-90 670 322)">1uF/50V</text>
<text x="689.5" y="321.6" transform="rotate(-90 689.5 321.6)">1uF/50V</text>
<text x="709.6" y="321.6" transform="rotate(-90 709.6 321.6)">1uF/50V</text>
<text x="729.7" y="321.6" transform="rotate(-90 729.7 321.6)">1uF/50V</text>
<text x="293.8" y="324.2" transform="rotate(-90 293.8 324.2)">1uF/50V</text>
<text x="229.3" y="334.5" transform="rotate(-90 229.3 334.5)">1uF/50V</text>
<text x="265.5" y="374.5" transform="rotate(-90 265.5 374.5)">1uF/50V</text>
<text x="663.6" y="372.5" transform="rotate(-90 663.6 372.5)">1uF/50V</text>
</g>
<g font-size="6.3" fill="#800000">
<text x="305.8" y="316.1" transform="rotate(-90 305.8 316.1)">VSH_M1S1</text>
<text x="325.9" y="315" transform="rotate(-90 325.9 315)">VSL_M1S1</text>
<text x="701" y="314.1" transform="rotate(-90 701 314.1)">VSH_M2S2</text>
<text x="721.1" y="313" transform="rotate(-90 721.1 313)">VSL_M2S2</text>
</g>
<g font-size="6.2">
<text x="572.3" y="487.3">Title</text>
<text x="572.3" y="509.1">Size</text>
<text x="608.8" y="509">Number</text>
<text x="754.6" y="509.1">Revision</text>
<text x="582.9" y="518.7">A4</text>
<text x="638.4" y="518.4">DESPI-C1248</text>
<text x="784.2" y="518.6">1.0</text>
<text x="572.3" y="530.6">Date:</text>
<text x="605.2" y="530.6">2018/9/11</text>
<text x="718.2" y="530.6">Sheet</text>
<text x="746.3" y="530.6">of</text>
<text x="572.3" y="537.9">File:</text>
<text x="718.4" y="538.2">Drawn By:</text>
</g>
</svg>
